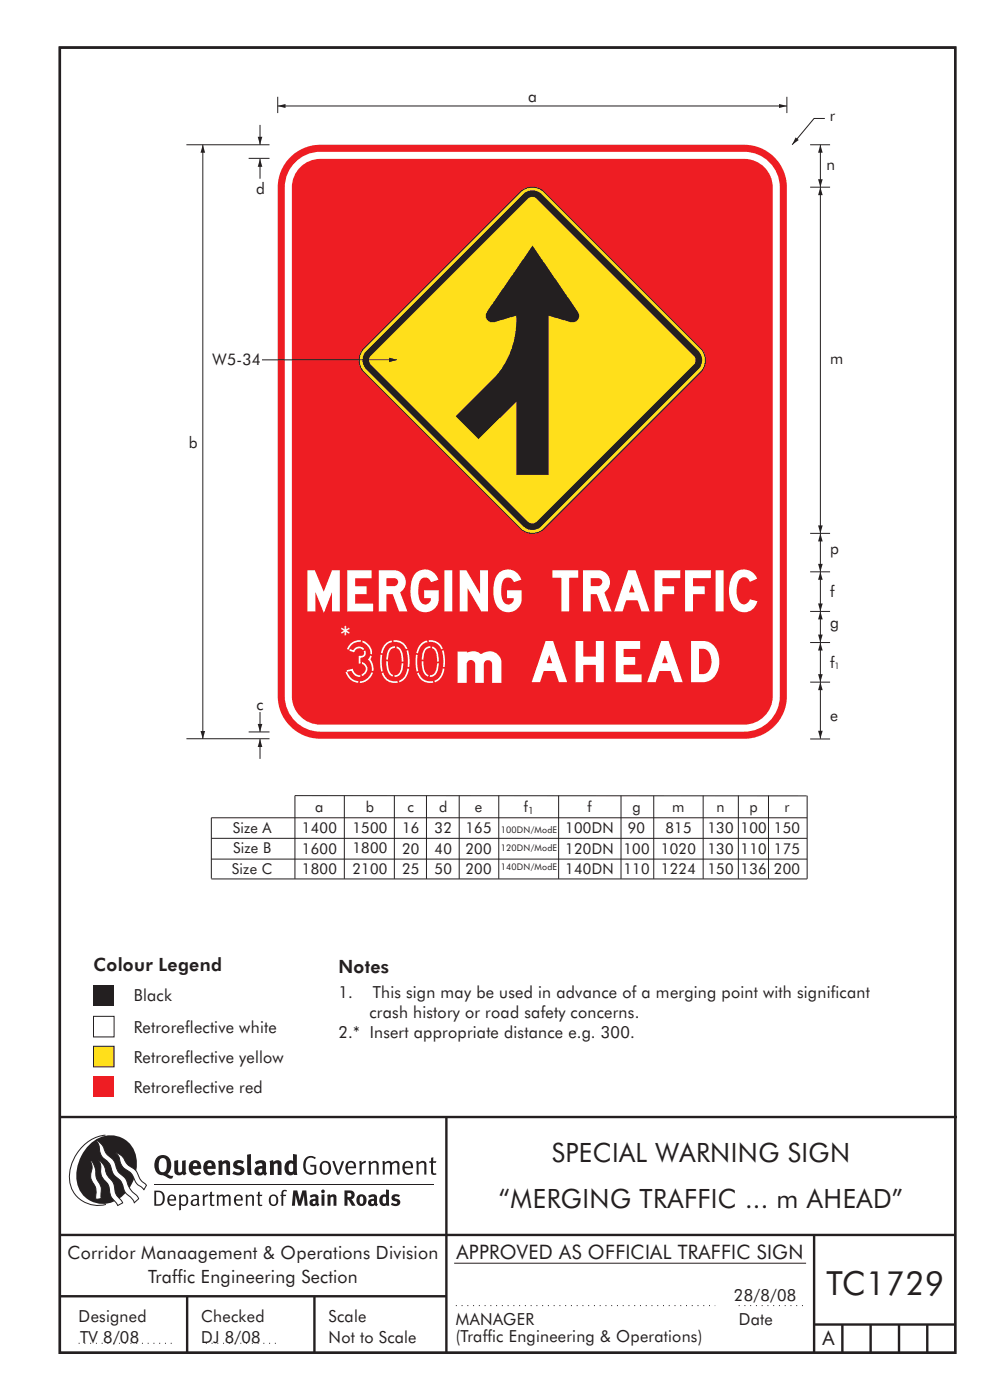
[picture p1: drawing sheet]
<svg xmlns="http://www.w3.org/2000/svg" width="210mm" height="297mm" viewBox="0 0 210 297" stroke-linecap="round" stroke-linejoin="round" font-family="sans-serif">
<g fill="none" stroke="#231f20" stroke-width=".51">
<path d="M12.7 10.1h189.9v276.9h-189.9zM12.7 237h190.3M94.7 236.9v50.1M12.7 262h190M12.7 275h82M39.7 275v12M66.7 275v12M172.7 262v25M172.7 281h30M178.7 281v6M184.7 281v6M190.7 281v6"/>
<path d="M196.7 281v6"/>
</g>
<path d="M96.3 268h74.7" fill="none" stroke="#231f20" stroke-width=".21"/>
<path d="M96.7 277h55M156.7 277h14M16.7 285h20.3M43.7 285h15" fill="none" stroke="#231f20" stroke-width=".21" stroke-dasharray=".2 1" stroke-linecap="butt"/>
<path d="M19.8 209h4.4v4.3h-4.4z" fill-rule="evenodd" fill="#231f20"/>
<path d="M19.8 215.6h4.4v4.4h-4.4z" fill-rule="evenodd" fill="#fff" stroke="#231f20" stroke-width=".21"/>
<path d="M19.8 222h4.4v4.3h-4.4z" fill-rule="evenodd" fill="#ffdf1b" stroke="#231f20" stroke-width=".21"/>
<path d="M19.8 228.4h4.4v4.3h-4.4z" fill-rule="evenodd" fill="#ee1d23"/>
<g fill="#231f20">
<path d="M64.9 245.6a1.61 1.61 0 0 1 2.1 0l-.2 .3a1.17 1.17 0 0 0-1.4-.2 1.17 1.17 0 0 0-.6 1.3 1.42 1.42 0 0 0 1.2 1.8l.7-.1v-1.2h-.8l-.1-.4h1.3v1.8a1.82 1.82 0 0 1-2.2 0 1.82 1.82 0 0 1-.6-2.1l.2-.7z" fill-rule="evenodd"/>
<path d="M68.2 246.5a1.77 1.77 0 0 0 .4 2.7 1.39 1.39 0 0 0 1.4-.5 1.39 1.39 0 0 0 .2-1.5 1.19 1.19 0 0 0-2-.7zM68.5 246.8a.83 .83 0 0 1 1 .1 .83 .83 0 0 1 .2 .9 .75 .75 0 0 1-.6 1.1 .75 .75 0 0 1-.8-.9v-.9z" fill-rule="evenodd"/>
<path d="M70.5 246.3h.4l.8 2.4 .8-2.4h.5l-1.1 2.9h-.4z" fill-rule="evenodd"/>
<path d="M73.6 246.7a1.74 1.74 0 0 0 .5 2.5l.9-.1 .5-.2-.2-.3a.89 .89 0 0 1-1.1 .2 .89 .89 0 0 1-.4-1h1.7a1.15 1.15 0 0 0-.4-1.4 1.15 1.15 0 0 0-1.5 .3zM74 246.8a.67 .67 0 0 1 .8-.1 .67 .67 0 0 1 .3 .8h-1.3z" fill-rule="evenodd"/>
<path d="M76.2 246.4l.4-.1 .1 .4 .5-.4h.5l-.2 .5a.61 .61 0 0 0-.8 .6v1.8h-.4z" fill-rule="evenodd"/>
<path d="M78.1 246.4l.5-.1 .1 .4a.89 .89 0 0 1 .9-.4 .89 .89 0 0 1 .7 .7v2.2h-.4v-2.2l-.1-.2-.3-.1-.8 .3v2.2h-.4z" fill-rule="evenodd"/>
<path d="M81.1 246.4l.4-.1 .1 .4a.83 .83 0 0 1 .8-.4 .83 .83 0 0 1 .7 .4 .86 .86 0 0 1 .9-.4 .86 .86 0 0 1 .7 .7v2.2h-.4l-.1-2.4a.5 .5 0 0 0-.8 .1l-.2 .2v2.1h-.5v-2.3l-.4-.2-.7 .3v2.2h-.4z" fill-rule="evenodd"/>
<path d="M85.7 246.7a1.74 1.74 0 0 0 .5 2.5l.9-.1 .5-.2-.2-.3a.89 .89 0 0 1-1.1 .2 .89 .89 0 0 1-.4-1h1.7a1.15 1.15 0 0 0-.5-1.4 1.15 1.15 0 0 0-1.4 .3zM86 246.8a.67 .67 0 0 1 .9-.1 .67 .67 0 0 1 .3 .8h-1.3z" fill-rule="evenodd"/>
<path d="M88.3 246.4l.4-.1 .1 .4a.89 .89 0 0 1 .9-.4 .89 .89 0 0 1 .7 .7v2.2h-.4v-2.2l-.1-.2-.3-.1-.8 .3v2.2h-.4z" fill-rule="evenodd"/>
<path d="M91.5 245.6l.4-.1v.8h.7l-.2 .4h-.5v2.1l.1 .1h.5l.1 .3a.71 .71 0 0 1-1.2-.6v-1.9h-.3v-.4h.3z" fill-rule="evenodd"/>
<path d="M37 246.3l.8-.2v2a.46 .46 0 0 0 .2 .6 .46 .46 0 0 0 .6-.2v-2.2l.8-.2v2.4l.2 .5-.6 .3-.2-.3a1.03 1.03 0 0 1-1.2 .3 1.03 1.03 0 0 1-.6-1.1z" fill-rule="evenodd"/>
<path d="M40.4 246.5a1.64 1.64 0 0 0 0 2.3 1.64 1.64 0 0 0 2.3 .1l-.4-.4a.78 .78 0 0 1-.9 .2 .78 .78 0 0 1-.5-.7h1.8a1.37 1.37 0 0 0-.6-1.7 1.37 1.37 0 0 0-1.7 .2zM41 246.9a.48 .48 0 0 1 .7-.1 .48 .48 0 0 1 .2 .6h-1z" fill-rule="evenodd"/>
<path d="M43.5 246.5a1.65 1.65 0 0 0-.2 2 1.65 1.65 0 0 0 1.9 .7l.5-.3-.3-.4a.78 .78 0 0 1-.9 .3 .78 .78 0 0 1-.5-.8h1.8a1.37 1.37 0 0 0-.6-1.7 1.37 1.37 0 0 0-1.7 .2zM44.1 246.9a.48 .48 0 0 1 .6-.1 .48 .48 0 0 1 .2 .6h-.9z" fill-rule="evenodd"/>
<path d="M46.3 246.3l.7-.2 .1 .4a.95 .95 0 0 1 1-.3 .95 .95 0 0 1 .7 .8v2.3h-.8v-2.3l-.3-.2-.5 .3v2.2h-.8z" fill-rule="evenodd"/>
<path d="M49.7 246.5a1.73 1.73 0 0 1 2-.1l-.2 .5-.6-.2a.42 .42 0 0 0-.6 .3l.2 .2a1.23 1.23 0 0 1 1.4 1.1 1.47 1.47 0 0 1-2.3 .9l-.3-.2 .3-.6 .7 .3a.47 .47 0 0 0 .7-.3 .87 .87 0 0 0-1-.5l-.4-.2-.1-.4z" fill-rule="evenodd"/>
<path d="M54.1 246.5l.3 .6 .3-.2a.62 .62 0 0 1 .9 .1v.4a1.21 1.21 0 0 0-1.3 .3 1.21 1.21 0 0 0-.2 1.3 1.19 1.19 0 0 0 1.7 0l.5 .4 .4-.5-.3-.3v-1.4a.96 .96 0 0 0-1.3-1.1zM55 248l.6-.1v.7a.43 .43 0 0 1-.6 .1 .43 .43 0 0 1 0-.7z" fill-rule="evenodd"/>
<path d="M57.2 246.3l.7-.2 .1 .4a.95 .95 0 0 1 1-.3 .95 .95 0 0 1 .7 .8v2.3h-.8v-2.3l-.3-.2-.5 .3v2.2h-.8z" fill-rule="evenodd"/>
<path d="M62.2 244.8v1.5a1.29 1.29 0 0 0-1.4 .2 1.29 1.29 0 0 0-.5 1.3 1.24 1.24 0 0 0 .5 1.3 1.24 1.24 0 0 0 1.5 0l.1 .2h.7l-.1-4.4zM61.5 246.9l.4-.1 .3 .2v1.5l-.3 .1a.48 .48 0 0 1-.6-.4 1.52 1.52 0 0 1 .2-1.3z" fill-rule="evenodd"/>
<path d="M52.4 245l.8-.2 .2 4.5h-.8l-.1-.2z" fill-rule="evenodd"/>
</g>
<path d="M22.4 240.8a9 9 0 0 0-7.4 10.9 6.2 6.2 0 0 0 7.5 3.8M32.7 251.4h59.4" fill="none" stroke="#231f20" stroke-width=".21"/>
<path d="M19.1 242.7a5.7 5.7 0 0 1 6.5-1.4 5.7 5.7 0 0 1 3.4 5.7 8.6 8.6 0 0 1-6.2 8.3 5.7 5.7 0 0 1-6.5-7 9.9 9.9 0 0 1 2.8-5.6z" fill-rule="evenodd" fill="#231f20"/>
<path d="M24.4 244.5a3.1 3.1 0 0 1 2.3 2.2l.8 .7a3.2 3.2 0 0 1 2 2.4l.4 .6 1.2 1.1-.6 .9-.2-.3a3.5 3.5 0 0 1-1.9-2.1 3.8 3.8 0 0 0-2.1-2.2 3.5 3.5 0 0 1-1-2.2zM20.4 241.9a3.4 3.4 0 0 1 1.9 2.4l.7 .9a3.3 3.3 0 0 1 1.7 2.6 4.4 4.4 0 0 0 1.7 2l.3 .3a6.1 6.1 0 0 0 2.5 3.7l.2 .5-.9 .9a6.1 6.1 0 0 0-1.9-2.3l-.4-.7a3.6 3.6 0 0 0-1.9-2.8l-.6-1a3.6 3.6 0 0 0-1.9-2.8 3.7 3.7 0 0 1-.8-2.4zM21 246.1a3.4 3.4 0 0 1 1.5 2.7l.6 1a3.8 3.8 0 0 1 1.4 3.1l.3 .7 1.2 1.6-1 .5-.5-.7a3.2 3.2 0 0 1-1.3-2.8 4.3 4.3 0 0 0-1.4-2.2 4.7 4.7 0 0 1-.5-3zM19.2 246.1a5.1 5.1 0 0 1 1.2 3.7l.3 .7a3.1 3.1 0 0 1 .7 2.9l.1 .9-1.1 .2-.1-.8a3.5 3.5 0 0 0-.9-3.3 3.6 3.6 0 0 1 .1-2.5z" fill-rule="evenodd" fill="#fff" stroke="#231f20" stroke-width=".21"/>
<g fill="#231f20">
<path d="M33.4 245.5a2.51 2.51 0 0 0 .4 3.7l.8 .1a2.78 2.78 0 0 0 2 .7l.2-.6h-.6l-.7-.3a2.56 2.56 0 0 0 0-3.8 1.83 1.83 0 0 0-2.1 .2zM34 245.8a.87 .87 0 0 1 1 .1 .87 .87 0 0 1 .4 .9v.4a1.17 1.17 0 0 1-.9 1.5l-.3-.1a2.38 2.38 0 0 1-.2-2.8z" fill-rule="evenodd"/>
<path d="M33.1 252.9v2.6a1.12 1.12 0 0 0 1.2-.3 1.12 1.12 0 0 0 .2-1.2l-.1-.5-.3-.5zM32.7 252.6h1.1a1.67 1.67 0 0 1 1.2 1.6 1.67 1.67 0 0 1-1.3 1.6h-1zM36.1 253.9l-.2 .5h1.1a.55 .55 0 0 0-.3-.6 .55 .55 0 0 0-.6 .1zM35.8 253.7a.95 .95 0 0 1 1.2-.1 .95 .95 0 0 1 .4 1.1h-1.5a.72 .72 0 0 0 .4 .8 .72 .72 0 0 0 .9-.2l.1 .3a1.15 1.15 0 0 1-1.5 0 1.15 1.15 0 0 1-.2-1.5zM38.4 254.1v1.1a.7 .7 0 0 0 .9 .2 .7 .7 0 0 0 .2-.9 .61 .61 0 0 0-.4-.7 .61 .61 0 0 0-.7 .3zM38 253.5l.3-.1 .1 .4a.95 .95 0 0 1 1.2-.2 .95 .95 0 0 1 .3 1.2 .92 .92 0 0 1-.5 .9 .92 .92 0 0 1-1-.1v1.1l-.4 .1zM40.9 254.8a.5 .5 0 0 0 .2 .8 .5 .5 0 0 0 .7-.4v-.6zM40.5 253.7a1 1 0 0 1 1.7 .3v1.4l.2 .2-.2 .3-.3-.4a.78 .78 0 0 1-1.4 0 .78 .78 0 0 1 .8-1.1h.5a.58 .58 0 0 0-.3-.7 .58 .58 0 0 0-.7 .2zM43 253.5l.3-.1 .1 .4 .3-.3 .5-.1-.2 .4a.52 .52 0 0 0-.6 .5v1.5h-.4zM44.6 252.9l.4-.1-.1 .7h.6l-.1 .2h-.5v1.5a.35 .35 0 0 0 .6 .3v.3a.57 .57 0 0 1-.6 .1 .57 .57 0 0 1-.3-.6v-1.6h-.3v-.2h.3zM45.9 253.5l.4-.1 .1 .4 .2-.2a.64 .64 0 0 1 1 .2 .7 .7 0 0 1 .8-.4 .7 .7 0 0 1 .5 .6v1.8h-.4v-1.7l-.2-.4-.7 .4v1.7h-.3v-1.7a.38 .38 0 0 0-.3-.4 .38 .38 0 0 0-.5 .2l-.1 .2v1.7h-.4zM50.2 253.9l-.2 .5h1.1a.55 .55 0 0 0-.2-.6 .55 .55 0 0 0-.7 .1zM49.9 253.7a.95 .95 0 0 1 1.2-.1 .95 .95 0 0 1 .4 1.1h-1.5a.72 .72 0 0 0 .4 .8 .72 .72 0 0 0 .9-.2l.1 .3a1.15 1.15 0 0 1-1.5 0 1.15 1.15 0 0 1-.2-1.5zM52.1 253.5l.3-.1 .1 .4a.72 .72 0 0 1 .8-.4 .72 .72 0 0 1 .6 .6v1.8h-.4v-1.6a.45 .45 0 0 0-.3-.5 .45 .45 0 0 0-.5 .2l-.2 .2v1.7h-.3zM54.7 252.9l.4-.1v.7h.6l-.1 .2h-.5v1.5a.35 .35 0 0 0 .5 .3v.3a.57 .57 0 0 1-.6 .1 .57 .57 0 0 1-.3-.6v-1.6h-.3v-.2h.3zM57.6 253.8l-.2 .8a.65 .65 0 0 0 .3 .8 .65 .65 0 0 0 .8-.2l.1-.1a.93 .93 0 0 0-.7-1.4zM57.3 253.7a1.12 1.12 0 0 1 1.4 0 1.12 1.12 0 0 1 .2 1.5 1.01 1.01 0 0 1-1.2 .6 1.01 1.01 0 0 1-.7-1.2zM59.9 252.6l.5-.2 .5 .1-.2 .3-.3-.1-.3 .2v.6h.6l-.1 .2h-.5v2.1h-.4v-2.1h-.2v-.2h.2zM62.2 252.5l-.3 3.3h.7l.1-2.3 .6 2.3h.5l.7-2.3 .1 2.3h.7l-.3-3.3h-.9l-.5 2.2-.5-2.2zM65.7 253.7l.3 .4a.51 .51 0 0 1 .5-.3 .51 .51 0 0 1 .4 .4v.1a.88 .88 0 0 0-1.1 .3 .88 .88 0 0 0 .2 1.2 .9 .9 0 0 0 1.1-.2l.3 .3 .4-.4-.3-.3v-1a.87 .87 0 0 0-.4-.9 .87 .87 0 0 0-1 .2zM66.4 254.8l.5-.1v.6l-.1 .1h-.3l-.2-.2zM68.2 253.4v2.4h.6v-2.5zM68.1 252.7a.4 .4 0 0 0 .8 0 .4 .4 0 0 0-.8 0zM69.4 253.5l.1 2.3h.6v-1.7a.33 .33 0 0 1 .4-.2 .33 .33 0 0 1 .2 .3v1.6h.7v-1.8a.75 .75 0 0 0-.6-.6 .75 .75 0 0 0-.8 .2v-.3zM73.1 252.5v3.3h.6v-1.4l.3 .3 .7 1.1h.7l-.9-1.4a.94 .94 0 0 0 .7-1 .94 .94 0 0 0-.9-.9zM73.7 253.1a.51 .51 0 0 1 .7 .1 .51 .51 0 0 1-.1 .7h-.6zM75.9 253.7a1.19 1.19 0 0 0-.1 1.7 1.19 1.19 0 0 0 1.7 0 1.19 1.19 0 0 0 0-1.6 1.19 1.19 0 0 0-1.6-.1zM76.5 253.9l.2-.1a.99 .99 0 0 1 0 1.6 1.06 1.06 0 0 1-.2-1.5zM78.1 253.7l.3 .4a.51 .51 0 0 1 .5-.3 .51 .51 0 0 1 .4 .4v.1a.88 .88 0 0 0-1.1 .3 .88 .88 0 0 0 .2 1.2 .9 .9 0 0 0 1.1-.2l.3 .3 .4-.4-.2-.3v-1a.87 .87 0 0 0-.5-.9 .87 .87 0 0 0-1 .2zM78.9 254.8l.4-.1v.6l-.1 .1h-.3l-.2-.2zM81.9 252.3v1.2a1.2 1.2 0 0 0-1.4 .6 1.2 1.2 0 0 0 .2 1.4l.5 .3 .8-.1v.1h.6l-.1-3.4zM81.4 253.9l.5 .1-.1 1.2a.46 .46 0 0 1-.5 0 .46 .46 0 0 1-.2-.6zM83.3 253.5a.79 .79 0 0 0-.2 1 .79 .79 0 0 0 1 .4 .33 .33 0 0 1 0 .5 .33 .33 0 0 1-.5-.1l-.5-.2-.2 .5a1.15 1.15 0 0 0 1.2 .3 1.15 1.15 0 0 0 .8-1 1.49 1.49 0 0 0-1.2-.8 .4 .4 0 0 1 .3-.3 .4 .4 0 0 1 .4 .1l.2 .1 .2-.4a1.47 1.47 0 0 0-1.5-.1z" fill-rule="evenodd"/>
</g>
<g fill="none" stroke="#231f20" stroke-width=".21">
<path d="M44.8 177.8h126.4M73 168.8v17.6M83.7 168.8v17.6M90.5 168.8v17.6M97.4 168.8v17.6M105.8 168.8v17.6M118.5 168.8v17.6M131.7 168.8v17.6M138.7 168.8v17.6M149.2 168.8v17.6M156.6 168.8v17.6M163 168.8v17.6"/>
<path d="M171.1 168.8h-108.5v17.6M171.2 168.8v17.6l-126.4 .1M171.2 173.5h-126.4v12.9M44.8 182.3h126.4"/>
</g>
<path d="M61.6 33.4a9 9 0 0 1 6.3-2.7h90a9 9 0 0 1 9 9v108a9 9 0 0 1-9 9h-90a9 9 0 0 1-9-9v-108a9 9 0 0 1 2.7-6.3zM63 34.1a7.5 7.5 0 0 1 4.9-1.9h90a7.5 7.5 0 0 1 7.5 7.5v108a7.5 7.5 0 0 1-7.5 7.5h-90a7.5 7.5 0 0 1-7.5-7.5v-108a7.5 7.5 0 0 1 2.6-5.6zM63.7 35.5a6 6 0 0 1 4.2-1.8h90a6 6 0 0 1 6 6v108a6 6 0 0 1-6 6h-90a6 6 0 0 1-6-6v-108a6 6 0 0 1 1.8-4.2z" fill-rule="evenodd" fill="#ee1d23"/>
<path d="M174 144.7v12" fill="none" stroke="#231f20" stroke-width=".21"/>
<g fill="#231f20">
<path d="M174 144.7l.5 1.7h-1z"/>
<path d="M173.5 155h1l-.5 1.7z"/>
</g>
<path d="M174 39.7v73.4" fill="none" stroke="#231f20" stroke-width=".21"/>
<g fill="#231f20">
<path d="M174 39.7l.5 1.7h-1z"/>
<path d="M173.5 111.5h1l-.5 1.6z"/>
</g>
<path d="M174 30.7v9M171.8 113.1h4.3" fill="none" stroke="#231f20" stroke-width=".21"/>
<g fill="#231f20">
<path d="M174 30.7l.5 1.7h-1z"/>
<path d="M173.5 38h1l-.5 1.7z"/>
</g>
<path d="M58.9 22.5h108M166.9 20.5v3.5M171.8 39.7h4.3M171.8 30.7h4.3" fill="none" stroke="#231f20" stroke-width=".21"/>
<g fill="#231f20">
<path d="M58.9 22.5l1.7-.4v.8z"/>
<path d="M165.2 22.1l1.7 .4-1.7 .4z"/>
</g>
<path d="M175 25.1h-2.3l-4.7 5.6" fill="none" stroke="#231f20" stroke-width=".21"/>
<path d="M168.8 29.2l.6 .5-1.4 1z" fill="#231f20"/>
<path d="M174 113.2v8.1" fill="none" stroke="#231f20" stroke-width=".21"/>
<g fill="#231f20">
<path d="M173.5 119.6h1l-.5 1.7z"/>
<path d="M174 113.2l.5 1.7h-1z"/>
</g>
<path d="M174 136.3v8.4" fill="none" stroke="#231f20" stroke-width=".21"/>
<g fill="#231f20">
<path d="M174 136.3l.5 1.7h-1z"/>
<path d="M173.5 143h1l-.5 1.7z"/>
</g>
<path d="M174 121.3v8.4" fill="none" stroke="#231f20" stroke-width=".21"/>
<g fill="#231f20">
<path d="M174 121.3l.5 1.7h-1z"/>
<path d="M173.5 128h1l-.5 1.7z"/>
</g>
<path d="M174 129.7v6.6" fill="none" stroke="#231f20" stroke-width=".21"/>
<g fill="#231f20">
<path d="M174 129.7l.5 1.7h-1z"/>
<path d="M173.5 134.6h1l-.5 1.7z"/>
</g>
<path d="M171.8 136.3h4.3M171.8 129.7h4.3M171.8 121.3h4.3M171.8 144.7h4.3" fill="none" stroke="#231f20" stroke-width=".21"/>
<path d="M110.4 40.8a3.6 3.6 0 0 1 5.1 0l33.1 33.1a3.6 3.6 0 0 1 0 5.1l-33.1 33.1a3.6 3.6 0 0 1-5.1 0l-33.2-33.1a3.6 3.6 0 0 1 0-5.1z" fill-rule="evenodd" fill="#ffdf1b" stroke="#231f20" stroke-width=".21"/>
<path d="M110.9 41.2a2.81 2.81 0 0 1 4 0l33.2 33.2a2.81 2.81 0 0 1 0 4l-33.2 33.2a2.81 2.81 0 0 1-4 0l-33.2-33.2a2.81 2.81 0 0 1 0-4z" fill-rule="evenodd" fill="#231f20"/>
<path d="M112 42.2a1.35 1.35 0 0 1 1.9 0l33.3 33.3a1.35 1.35 0 0 1 0 1.9l-33.3 33.3a1.35 1.35 0 0 1-1.9 0l-33.3-33.3a1.35 1.35 0 0 1 0-1.9z" fill-rule="evenodd" fill="#ffdf1b"/>
<path d="M113 52.1l9.5 13.9a1.43 1.43 0 0 1 .2 1.7 1.43 1.43 0 0 1-1.6 .7l-4.7-1.4v33.7h-6.9v-15.5l-8 8-4.8-4.9 8-8a18 18 0 0 0 4.8-13.3l-4.8 1.4a1.44 1.44 0 0 1-1.5-.7 1.44 1.44 0 0 1 .2-1.7z" fill-rule="evenodd" fill="#231f20"/>
<path d="M55.6 76.3h28.6" fill="none" stroke="#231f20" stroke-width=".21"/>
<path d="M82.5 75.9l1.7 .4-1.7 .5z" fill="#231f20"/>
<path d="M55.2 151.1v4.2" fill="none" stroke="#231f20" stroke-width=".21"/>
<path d="M54.7 153.6h.9l-.4 1.7z" fill="#231f20"/>
<path d="M55.2 26.5v4.2" fill="none" stroke="#231f20" stroke-width=".21"/>
<path d="M54.7 29h.9l-.4 1.7z" fill="#231f20"/>
<path d="M55.2 156.8v4.2" fill="none" stroke="#231f20" stroke-width=".21"/>
<path d="M55.2 156.8l.4 1.7h-.9z" fill="#231f20"/>
<path d="M43 30.7v126.1" fill="none" stroke="#231f20" stroke-width=".21"/>
<g fill="#231f20">
<path d="M43 30.7l.5 1.7h-1z"/>
<path d="M42.5 155.1h1l-.5 1.7z"/>
</g>
<path d="M55.2 33.7v4.2M58.9 20.5v3.5M39.5 156.7h17.7M52.7 155.3h4.5M171.8 156.8h4.3" fill="none" stroke="#231f20" stroke-width=".21"/>
<path d="M55.2 33.7l.4 1.7h-.9z" fill="#231f20"/>
<path d="M39.5 30.7h17.7M52.7 33.6h4.5" fill="none" stroke="#231f20" stroke-width=".21"/>
<g font-size="8.4" fill="#fff">
<text x="65.4" y="129.6">MERGING TRAFFIC</text>
<text x="73.4" y="144.6">300m AHEAD</text>
</g>
<text font-size="7.1" fill="#231f20" x="175.3" y="274.8">TC1729</text>
<text font-size="6" fill="#fff" x="72.1" y="137.1">*</text>
<g font-size="5.6" fill="#231f20">
<text x="117" y="246.5">SPECIAL WARNING SIGN</text>
<text x="105.8" y="256.3">“MERGING TRAFFIC ... m AHEAD”</text>
</g>
<g font-size="4.2" fill="#231f20">
<text x="96.8" y="267">APPROVED AS OFFICIAL TRAFFIC SIGN</text>
<text x="174.4" y="285.3">A</text>
</g>
<g font-size="3.9" fill="#231f20">
<text x="19.8" y="206">Colour Legend</text>
<text x="71.8" y="206.3">Notes</text>
<text x="14.3" y="267">Corridor Manaagement &amp; Operations Division</text>
<text x="31.4" y="272.1">Traffic Engineering Section</text>
</g>
<g font-size="3.5" fill="#231f20">
<text x="28.4" y="212.5">Black</text>
<text x="71.8" y="211.8">1.</text>
<text x="79.1" y="211.8">This sign may be used in advance of a merging point with significant</text>
<text x="28.4" y="219.1">Retroreflective white</text>
<text x="71.8" y="220.3">2.* Insert appropriate distance e.g. 300.</text>
<text x="78.4" y="216">crash history or road safety concerns.</text>
<text x="28.4" y="225.4">Retroreflective yellow</text>
<text x="28.4" y="231.8">Retroreflective red</text>
<text x="16.7" y="280.4">Designed</text>
<text x="42.7" y="280.4">Checked</text>
<text x="69.7" y="280.4">Scale</text>
<text x="96.7" y="281">MANAGER</text>
<text x="155.7" y="276">28/8/08</text>
<text x="156.7" y="281">Date</text>
<text x="17" y="284.8">TV 8/08</text>
<text x="42.7" y="284.8">DJ 8/08</text>
<text x="69.7" y="285">Not to Scale</text>
<text x="96.7" y="284.7">(Traffic Engineering &amp; Operations)</text>
</g>
<g font-size="3.4" fill="#231f20">
<text x="112.1" y="21.7">a</text>
<text x="176" y="25.6">r</text>
<text x="54.3" y="41.1">d</text>
<text x="175.3" y="36.1">n</text>
<text x="45.1" y="77.4">W5-34</text>
<text x="176.1" y="77.2">m</text>
<text x="40" y="95">b</text>
<text x="176.1" y="117.4">p</text>
<text x="176.1" y="126.6">f</text>
<text x="176.1" y="133.3">g</text>
<text x="176.1" y="141.6">f</text>
<text x="54.4" y="150.6">c</text>
<text x="176.1" y="153">e</text>
</g>
<g font-size="3.2" fill="#231f20">
<text x="66.9" y="172.3">a</text>
<text x="77.6" y="172.3">b</text>
<text x="86.4" y="172.3">c</text>
<text x="93.2" y="172.3">d</text>
<text x="100.7" y="172.3">e</text>
<text x="111.1" y="172.4">f</text>
<text x="124.6" y="172.3">f</text>
<text x="134.1" y="172.3">g</text>
<text x="142.6" y="172.3">m</text>
<text x="152" y="172.3">n</text>
<text x="159" y="172.3">p</text>
<text x="166.4" y="172.3">r</text>
<text x="49.4" y="176.7">Size A</text>
<text x="64" y="176.7">1400</text>
<text x="74.7" y="176.7">1500</text>
<text x="85.3" y="176.7">16</text>
<text x="92.2" y="176.7">32</text>
<text x="98.7" y="176.7">165</text>
<text x="119.9" y="176.7">100DN</text>
<text x="133.2" y="176.7">90</text>
<text x="141.1" y="176.7">815</text>
<text x="150" y="176.7">130</text>
<text x="157.1" y="176.7">100</text>
<text x="164.2" y="176.7">150</text>
<text x="49.2" y="185.4">Size C</text>
<text x="49.5" y="181">Size B</text>
<text x="64" y="181.1">1600</text>
<text x="64" y="185.5">1800</text>
<text x="74.7" y="185.4">2100</text>
<text x="74.7" y="181">1800</text>
<text x="85.3" y="181.1">20</text>
<text x="85.3" y="185.5">25</text>
<text x="92.2" y="185.5">50</text>
<text x="92.2" y="181.1">40</text>
<text x="98.7" y="181.1">200</text>
<text x="98.7" y="185.4">200</text>
<text x="119.9" y="181.1">120DN</text>
<text x="119.9" y="185.5">140DN</text>
<text x="132.2" y="181.1">100</text>
<text x="132.2" y="185.4">110</text>
<text x="140.2" y="181.1">1020</text>
<text x="140.2" y="185.4">1224</text>
<text x="150" y="181.1">130</text>
<text x="150" y="185.4">150</text>
<text x="157.1" y="181.1">110</text>
<text x="157.1" y="185.4">136</text>
<text x="164.2" y="181.1">175</text>
<text x="164.2" y="185.4">200</text>
</g>
<text font-size="2.1" fill="#231f20" x="112.1" y="172.7">1</text>
<g font-size="1.9" fill="#231f20">
<text x="177" y="141.9">1</text>
<text x="106.2" y="176.7">100DN/ModE</text>
<text x="106.2" y="184.5">140DN/ModE</text>
<text x="106.2" y="180.6">120DN/ModE</text>
</g>
</svg>
